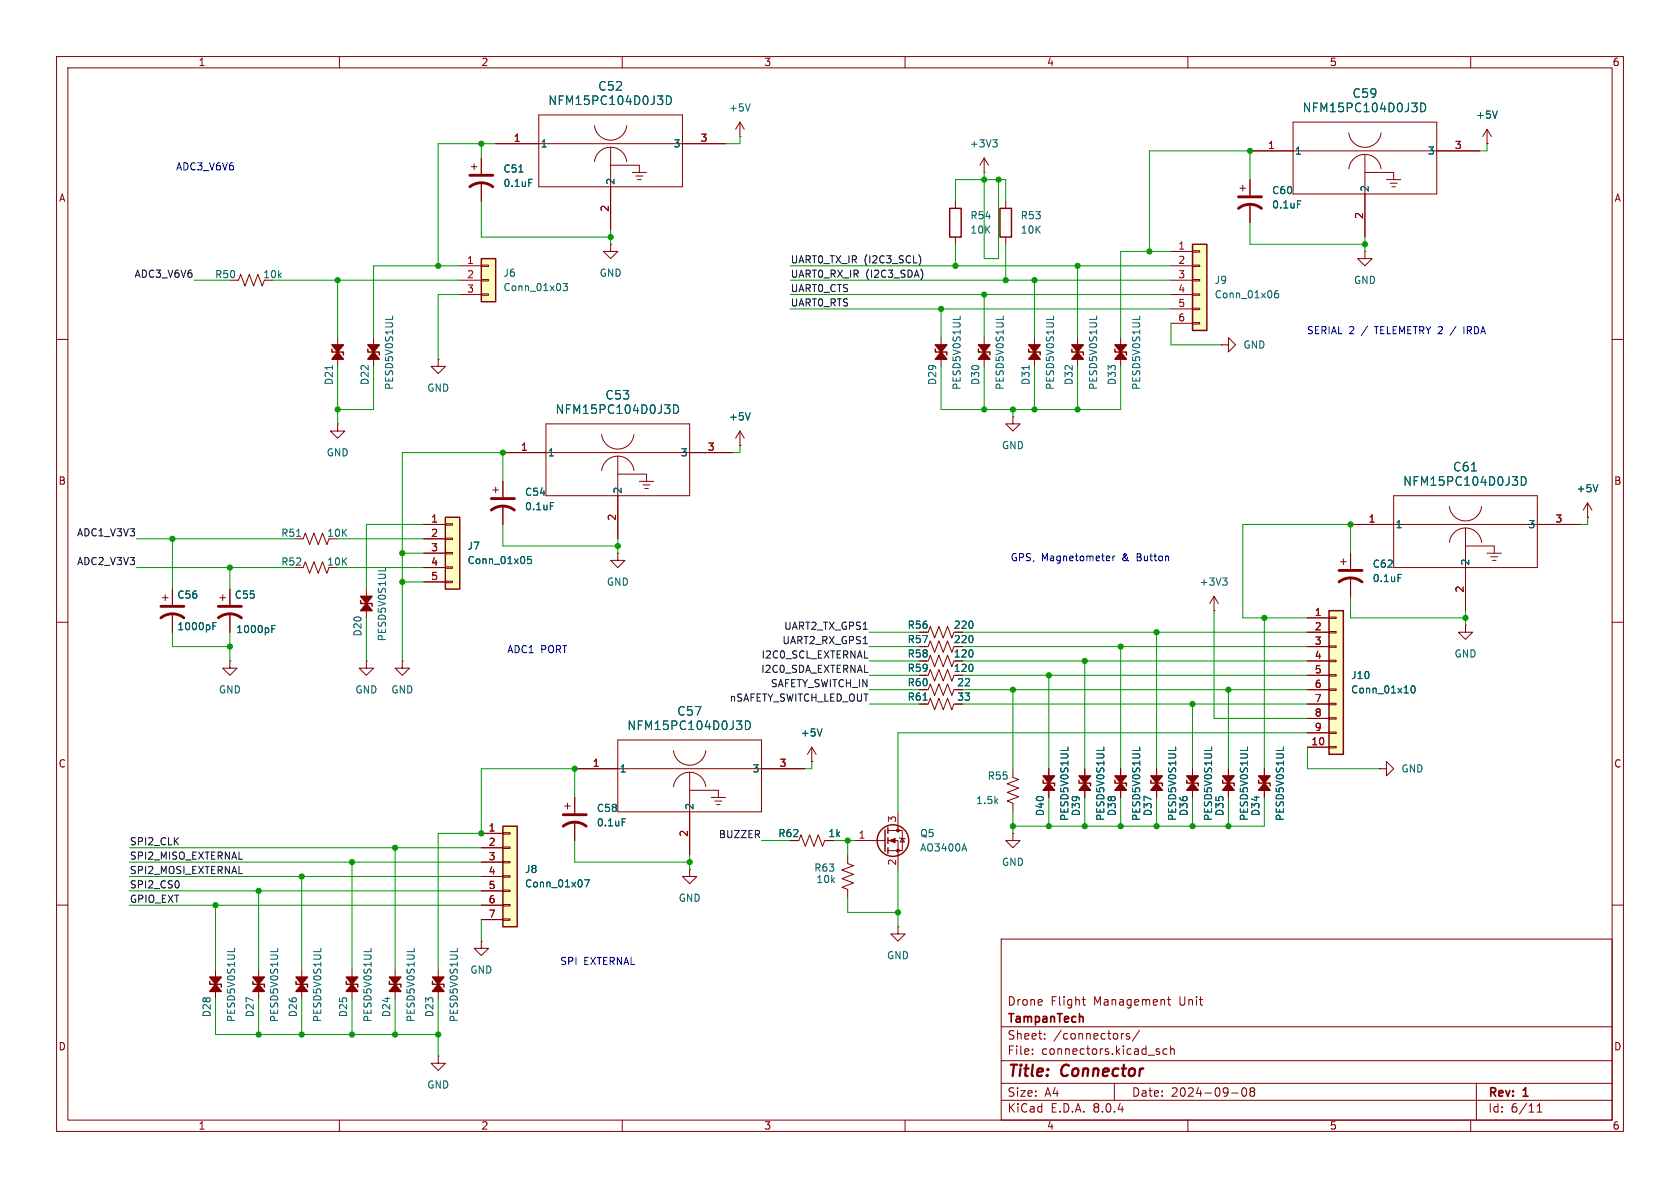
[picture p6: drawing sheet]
<svg xmlns="http://www.w3.org/2000/svg" width="297mm" height="210mm" viewBox="0 0 297 210" stroke-linecap="round" stroke-linejoin="round" font-family="sans-serif">
<g fill="none" stroke="#840000" stroke-width=".18">
<path d="M10 10h277v190h-277zM12 12h273v186h-273zM60 10v2M110 10v2M160 10v2M210 10v2M260 10v2M168.9 35.6v1.2M174 30.5h.1M174 27.9l-.8 1.3M174 27.9v2.6M174 27.9l.8 1.3"/>
<path d="M177.8 35.6v1.2M219.2 33.3h1M219.7 32.8v1M221 26.7h40.6M221 31.8v2.7M221 36.1v3.3M228.6 21.6h25.4v12.7h-25.4zM238.4 23.5a2.87 2.87 0 0 0 2.9 2.5 2.87 2.87 0 0 0 2.9-2.5M238.4 29.8a2.87 2.87 0 0 1 2.9-2.5 2.87 2.87 0 0 1 2.9 2.5M241.3 27.3v14.6M241.3 30.5h5.1v1.3M245.1 31.8h2.5"/>
<path d="M245.7 32.4h1.3M246.1 33h.6M262.9 25.4h.1M262.9 22.9l-.8 1.2M262.9 22.9v2.5M262.9 22.9l.8 1.2M10 60h2M168.9 41.9v1.3M177.8 41.9v1.3M182.9 59.7v5.1M190.5 59.7v5.1M285 60h2"/>
<path d="M52.1 95.3h1.5l.4-1.1 .7 2.1 .8-2.1 .8 2.1 .7-2.1 .8 2.1 .4-1M237 99.3h1M237.5 98.8v1M238.8 92.7h40.6M238.8 97.8v2.8M246.4 87.6h25.4v12.7h-25.4zM256.2 89.5a2.87 2.87 0 0 0 2.9 2.6 2.87 2.87 0 0 0 2.8-2.6M256.2 95.9a2.87 2.87 0 0 1 2.9-2.6 2.87 2.87 0 0 1 2.8 2.6M259.1 93.3v14.7M259.1 96.5h5.1v1.3M262.9 97.8h2.5M263.5 98.4h1.3"/>
<path d="M263.8 99.1h.7M280.7 91.4h.1M280.7 88.9l-.8 1.3M280.7 88.9v2.5M280.7 88.9l.7 1.3M10 110h2M28.7 105.7h1M29.2 105.2v1M30.5 104.1v2.8M30.5 108.5v3.3M38.9 105.7h1M39.4 105.2v1"/>
<path d="M40.6 116.8v1.3h1.3l-1.3 1.3-1.2-1.3h1.2M40.6 116.8h.1M40.6 104.1v2.8M40.6 108.5v3.3M53.3 100.3h.3l.4-1 .7 2 .8-2 .8 2 .7-2 .8 2 .4-1M64.8 104.1v5.1M238.8 102.1v3.3M285 110h2M243.8 135.9h1.3v-1.3l1.3 1.3-1.3 1.3v-1.3M243.8 135.9h.1M10 160h2M285 160h2"/>
<path d="M38.1 171.5v5M45.7 171.5v5M69.8 171.5v5M77.5 171.5v5M177 166h108v32h-108zM191.3 176.7h.6M191.5 176.2v1.3l.4 .2M206.4 176.7h.6M206.6 176.2v1.3l.4 .2M60 198v2M77.5 186.7v1.3h1.2l-1.2 1.2-1.3-1.2h1.3M77.5 186.7h.1"/>
<path d="M110 198v2M160 198v2M177 194.5h108M177 191.5h108M177 187.5h108M177 181.5h108M182.5 186.3v.1M182.5 185.5v.1M184.7 183.6v.1M184.7 182.8v.1M197 191.5v3M198.7 182.7l-.4 .1"/>
<path d="M199.7 182.8l-.4-.1-.2 .2 .1 .2 .5 .2v.3h-.6M201.5 182.1l-1.3 2M204.6 185.9l.4 .1v.2l-.2 .2h-.3M204.6 185.4l.4 .1M206.3 185.5l-.4-.1-.3 .3v.4l.1 .2h.6M207 185.5l.2-.1 .3 .1 .1 .9M207 184.9v1.5M210 198v2M217.7 193.2h1.2M219.7 192.4l.2-.1a.81 .81 0 0 1 .6 .6 .81 .81 0 0 1-.3 .8l-.2 .1a.81 .81 0 0 1-.3-1.4zM221.2 192.9l-.2-.2 .2-.4 .5 .1 .1 .2-.3 .3M221.2 192.9l-.2 .3v.3l.2 .3 .5-.1 .1-.2-.1-.4-.2-.2"/>
<path d="M221.2 192.9h.3M260 198v2M261 191.5v6.5M271.7 196.6h.9M271.7 195.5l.5-.4v1.5"/>
</g>
<path d="M191.4 179.8l.1 .9" fill="none" stroke="#840000" stroke-width=".3"/>
<g fill="none" stroke="#006464" stroke-width=".18">
<path d="M251.2 18.2a.77 .77 0 0 1 .8 .8 .77 .77 0 0 1-.8 .7zM264.7 19.6l-.4 1.3M175.5 24.7h.8l-.4 .5M176 25.2l.3 .2v.3l-.3 .3M229.4 35.5h.6M186.3 55.9v.6M193.9 55.9v.6M181.9 64.6v.7M52.4 94.8h.8M269 84.3a.77 .77 0 0 1 .8 .7 .77 .77 0 0 1-.8 .8zM282.5 85.7l-.4 1.2M37.6 110.7h.5"/>
<path d="M37.6 110.1h.6M48.1 111.2h.4M48.1 110.6h.6M68.1 100.3v.6M247.2 101.5h.6M41.5 167.6v.6M49.1 167.6v.6M73.2 167.6v.6M80.8 167.6v.6"/>
</g>
<path d="M167.9 36.8h2v5.1h-2zM176.8 36.8h2v5.1h-2zM181.9 61.7v.5h2v.5M189.5 61.7v.5h2v.5M63.8 106.2v.5h2v.5M37.1 173.5v.5h2v.5M44.7 173.5v.5h2v.5M68.8 173.5v.5h2.1v.5M76.5 173.5v.5h2v.5" fill="none" stroke="#840000" stroke-width=".25"/>
<g fill="#840000" stroke="#840000" stroke-width=".25">
<path d="M190.5 62.2l1 1.3h-2z"/>
<path d="M189.5 61h2l-1 1.2z"/>
<path d="M182.9 62.2l1 1.3h-2z"/>
<path d="M181.9 61h2l-1 1.2z"/>
<path d="M64.8 106.7l1 1.3h-2z"/>
<path d="M63.8 105.4h2l-1 1.3z"/>
<path d="M69.8 174l1.1 1.3h-2.1z"/>
<path d="M68.8 172.7h2.1l-1.1 1.3z"/>
<path d="M77.5 174l1 1.3h-2z"/>
<path d="M76.5 172.7h2l-1 1.3z"/>
<path d="M45.7 174l1 1.3h-2z"/>
<path d="M44.7 172.7h2l-1 1.3z"/>
<path d="M38.1 174l1 1.3h-2z"/>
<path d="M37.1 172.7h2l-1 1.3z"/>
</g>
<path d="M218.9 36.8a3.3 3.3 0 0 1 4.1 0M218.9 34.8h4.1M28.4 109.2a3.3 3.3 0 0 1 4.1 0M28.4 107.2h4.1M38.6 109.2a3.3 3.3 0 0 1 4.1 0M38.6 107.2h4.1M236.7 102.9a3.3 3.3 0 0 1 4.1 0M236.7 100.8h4.1" fill="none" stroke="#840000" stroke-width=".51"/>
<path d="M234.9 108h2.6v25.4h-2.6z" fill="#ffffc2"/>
<g fill="none" stroke="#840000" stroke-width=".18">
<path d="M40.6 49.5h1.6l.3-1 .8 2 .8-2 .7 2 .8-2 .8 2 .3-1M231.1 109.2h3.8M231.1 111.8h3.8M231.1 114.3h3.8M231.1 116.8h3.8M231.1 119.4h3.8M234.9 119.3h1.3v.2h-1.3zM234.9 116.7h1.3v.3h-1.3zM234.9 114.2h1.3v.2h-1.3zM234.9 111.6h1.3v.3h-1.3zM234.9 109.1h1.3v.2h-1.3zM185.4 135.9v5.1"/>
<path d="M191.8 135.9v5.1M223.5 135.9v5.1M231.1 132.1h3.8M231.1 121.9h3.8M231.1 124.5h3.8M231.1 127h3.8M231.1 129.5h3.8M234.9 132h1.3v.2h-1.3zM234.9 129.4h1.3v.3h-1.3zM234.9 126.9h1.3v.2h-1.3zM234.9 124.3h1.3v.3h-1.3zM234.9 121.8h1.3v.2h-1.3z"/>
</g>
<path d="M234.9 108h2.6v25.4h-2.6zM184.4 137.9v.5h2v.5M190.8 137.9v.5h2v.5M222.5 137.9v.5h2v.5" fill="none" stroke="#840000" stroke-width=".25"/>
<path d="M188.8 132.1v.6M195.1 132.1v.6M226.9 132.1v.6M249.6 121.3l.2-.1a.68 .68 0 0 1 .4 .7 .68 .68 0 0 1-.4 .6 .84 .84 0 0 1-.2-1.2z" fill="none" stroke="#006464" stroke-width=".18"/>
<g fill="#840000" stroke="#840000" stroke-width=".25">
<path d="M223.5 138.4l1 1.3h-2z"/>
<path d="M222.5 137.2h2l-1 1.2z"/>
<path d="M191.8 138.4l1 1.3h-2z"/>
<path d="M190.8 137.2h2l-1 1.2z"/>
<path d="M185.4 138.4l1 1.3h-2z"/>
<path d="M184.4 137.2h2l-1 1.2z"/>
</g>
<path d="M88.9 146.1h2.5v17.7h-2.5z" fill="#ffffc2"/>
<g fill="none" stroke="#840000" stroke-width=".18">
<path d="M59.7 59.7v5.1M66 59.7v5.1M59.7 74.9v1.3h1.3l-1.3 1.3-1.3-1.3h1.3M59.7 74.9h.1M77.5 63.5v1.3h1.2l-1.2 1.2-1.3-1.2h1.3M77.5 63.5h.1M210.8 135.9v5.1M217.2 135.9v5.1M85.1 147.3h3.8M85.1 149.9h3.8M85.1 152.4h3.8M85.1 154.9h3.8"/>
<path d="M85.1 157.5h3.8M88.9 159.9h1.3v.2h-1.3zM88.9 157.4h1.3v.2h-1.3zM88.9 154.8h1.3v.3h-1.3zM88.9 152.3h1.3v.2h-1.3zM88.9 149.7h1.3v.3h-1.3zM88.9 147.2h1.3v.2h-1.3zM99.8 142.5h1M100.3 142v1M101.6 141v2.8M101.6 145.3v3.3M151.1 148.6h5.4"/>
<path d="M157 148.6h1.7v5.1M157 146.8h2.5v3.6h-2.5M158.7 143.5v3.3M159 148.1l.1 .1h.8l.1 .1M159.5 148.2l.4 .6h-.8zM85.1 166.4v1.2h1.3l-1.3 1.3-1.3-1.3h1.3M85.1 166.4h.1M85.1 160h3.8M85.1 162.6h3.8M88.9 162.4h1.3v.3h-1.3z"/>
</g>
<g fill="none" stroke="#840000" stroke-width=".25">
<path d="M58.7 61.7v.5h2v.5M65 61.7v.5h2.1v.5M209.8 137.9v.5h2v.5M216.2 137.9v.5h2v.5M88.9 146.1h2.5v17.7h-2.5zM156.5 146.7v3.8M157 146.3v1M157 148.1v1M157 149.9v1"/>
<circle cx="157.9" cy="148.6" r="2.79"/>
</g>
<path d="M69.4 55.9v.6M58.7 64.6v.7M214.2 132.1v.6M220.5 132.1v.6M103.3 155.5h.9l-.6 1.3M110 144.7h.6M170.5 149.2l.4 1.2" fill="none" stroke="#006464" stroke-width=".18"/>
<g fill="#840000" stroke="#840000" stroke-width=".25">
<path d="M217.2 138.4l1 1.3h-2z"/>
<path d="M216.2 137.2h2l-1 1.2z"/>
<path d="M59.7 62.2l1 1.3h-2z"/>
<path d="M58.7 61h2l-1 1.2z"/>
<path d="M66 62.2l1.1 1.3h-2.1z"/>
<path d="M65 61h2.1l-1.1 1.2z"/>
<path d="M210.8 138.4l1 1.3h-2z"/>
<path d="M209.8 137.2h2l-1 1.2z"/>
</g>
<path d="M99.6 146.1a3.3 3.3 0 0 1 4 0M99.6 144h4" fill="none" stroke="#840000" stroke-width=".51"/>
<g fill="#840000" stroke="#840000" stroke-width=".18">
<path d="M157.2 148.6l1-.4v.8z"/>
<circle cx="158.7" cy="150.4" r=".25"/>
<circle cx="158.7" cy="146.8" r=".25"/>
</g>
<path d="M78.7 91.4h2.6v12.7h-2.6z" fill="#ffffc2"/>
<g fill="none" stroke="#840000" stroke-width=".18">
<path d="M198.1 59.7v5.1M241.3 44.5v1.2h1.3l-1.3 1.3-1.3-1.3h1.3M241.3 44.5h.1M96.5 74.9h25.4v12.7h-25.4zM106.4 76.8a2.87 2.87 0 0 0 2.8 2.6 2.87 2.87 0 0 0 2.9-2.6M179.1 73.7v1.2h1.2l-1.2 1.3-1.3-1.3h1.3M179.1 73.7h.1M74.9 92.7h3.8M74.9 95.3h3.8M74.9 97.8h3.8M78.7 97.7h1.3v.2h-1.3zM78.7 95.1h1.3v.3h-1.3z"/>
<path d="M78.7 92.6h1.3v.2h-1.3zM88.9 80h40.6M106.4 83.2a2.87 2.87 0 0 1 2.8-2.6 2.87 2.87 0 0 1 2.9 2.6M109.2 80.6v14.7M109.2 83.8h5.1v1.3M113 85.1h2.6M113.7 85.7h1.2M114 86.4h.6M64.8 116.8v1.3h1.2l-1.2 1.3-1.3-1.3h1.3M64.8 116.8h.1M71.1 116.8v1.3h1.3l-1.3 1.3-1.3-1.3h1.3M71.1 116.8h.1"/>
<path d="M74.9 100.3h3.8M74.9 102.9h3.8M78.7 102.7h1.3v.3h-1.3zM78.7 100.2h1.3v.3h-1.3zM101.6 135.9h40.6M109.2 130.8h25.4v12.7h-25.4zM119.1 132.7a2.87 2.87 0 0 0 2.8 2.6 2.87 2.87 0 0 0 2.9-2.6M119.1 139.1a2.87 2.87 0 0 1 2.8-2.6 2.87 2.87 0 0 1 2.9 2.6M121.9 136.5v14.6M121.9 139.7h5.1v1.3M198.1 135.9v5.1M204.5 135.9v5.1"/>
<path d="M121.9 153.7v1.2h1.3l-1.3 1.3-1.3-1.3h1.3M121.9 153.7h.1M125.7 141h2.6M126.4 141.6h1.2M126.7 142.2h.6M158.7 163.8v1.3h1.3l-1.3 1.3-1.2-1.3h1.2M158.7 163.8h.1"/>
</g>
<path d="M197.1 61.7v.5h2v.5M78.7 91.4h2.6v12.7h-2.6zM197.1 137.9v.5h2v.5M203.5 137.9v.5h2v.5" fill="none" stroke="#840000" stroke-width=".25"/>
<path d="M201.5 55.9v.6M119.1 71.6a.77 .77 0 0 1 .9 .7 .77 .77 0 0 1-.9 .8zM93.9 98.4h-.6l-.1 .6 .2-.1h.4l.2 .2-.1 .4-.2 .1-.5-.1M131.8 127.4a.77 .77 0 0 1 .9 .8 .77 .77 0 0 1-.9 .8zM201.5 132.1v.6M207.8 132.1v.6" fill="none" stroke="#006464" stroke-width=".18"/>
<g fill="#840000" stroke="#840000" stroke-width=".25">
<path d="M204.5 138.4l1 1.3h-2z"/>
<path d="M203.5 137.2h2l-1 1.2z"/>
<path d="M198.1 138.4l1 1.3h-2z"/>
<path d="M197.1 137.2h2l-1 1.2z"/>
<path d="M198.1 62.2l1 1.3h-2z"/>
<path d="M197.1 61h2l-1 1.2z"/>
</g>
<path d="M210.8 43.2h2.6v15.2h-2.6z" fill="#ffffc2"/>
<g fill="none" stroke="#840000" stroke-width=".18">
<path d="M107.9 43.2v1.3h1.3l-1.3 1.2-1.2-1.2h1.2M107.9 43.2h.1M207 44.5h3.8M207 47h3.8M207 49.5h3.8M207 52.1h3.8M207 54.6h3.8M207 57.2h3.8M210.8 57h1.3v.3h-1.3zM210.8 54.5h1.3v.2h-1.3zM210.8 51.9h1.3v.3h-1.3zM210.8 49.4h1.3v.3h-1.3z"/>
<path d="M210.8 46.9h1.3v.2h-1.3zM210.8 44.3h1.3v.3h-1.3zM87.1 86.6h1M87.6 86.1v1M88.9 85.1v2.8M88.9 89.4v3.3M143.5 134.6h.1M143.5 132.1l-.8 1.3M143.5 132.1v2.5M143.5 132.1l.8 1.3"/>
</g>
<path d="M210.8 43.2h2.6v15.2h-2.6z" fill="none" stroke="#840000" stroke-width=".25"/>
<path d="M225.9 51.4h-.3a.86 .86 0 0 0 0 1.2l.4-.1 .1-.4-.3-.2h-.4l-.1 .2M97.3 88.8h.6M145.3 128.8l-.4 1.3" fill="none" stroke="#006464" stroke-width=".18"/>
<path d="M86.9 90.2a3.3 3.3 0 0 1 4 0M86.9 88.1h4" fill="none" stroke="#840000" stroke-width=".51"/>
<path d="M85.1 45.7h2.5v7.6h-2.5z" fill="#ffffc2"/>
<g fill="none" stroke="#840000" stroke-width=".18">
<path d="M83.3 29.5h1M83.8 29v1M85.1 27.9v2.8M85.1 32.3v3.3M87.6 25.4h40.7M95.2 20.3h25.4v12.7h-25.4zM105.1 22.2a2.87 2.87 0 0 0 2.8 2.6 2.87 2.87 0 0 0 2.9-2.6M105.1 28.6a2.87 2.87 0 0 1 2.8-2.6 2.87 2.87 0 0 1 2.9 2.6M107.9 26v14.6M107.9 29.2h5.1v1.3M111.8 30.5h2.5M112.4 31.1h1.3"/>
<path d="M112.7 31.8h.6M130.8 24.1h.1M130.8 21.6v2.5M130.8 21.6l-.8 1.3M130.8 21.6l.8 1.3M221 31.8v2.7M221 36.1v3.3M221 26.7h7.6M241.3 34.3v7.6M254 26.7h7.6M262.9 25.4h.1M81.3 47h3.8"/>
<path d="M81.3 49.5h3.8M81.3 52.1h3.8M85.1 51.9h1.3v.3h-1.3zM85.1 49.4h1.3v.3h-1.3zM85.1 46.9h1.3v.2h-1.3zM166.4 59.7v5.1M174 59.7v5.1M130.8 78.7h.1M130.8 76.2l-.8 1.3M130.8 76.2v2.5M130.8 76.2l.8 1.3M215.9 61h1.3v-1.3l1.2 1.3-1.2 1.2v-1.2"/>
<path d="M215.9 61h.1M74.9 92.7h3.8M74.9 95.3h3.8M74.9 97.8h3.8M88.9 85.1v2.8M88.9 89.4v3.3M88.9 80h7.6M109.2 97.8v1.3h1.3l-1.3 1.2-1.3-1.2h1.3M109.2 97.8h.1M109.2 87.6v7.7M121.9 80h7.6M238.8 92.7h7.6"/>
<path d="M238.8 97.8v2.8M271.8 92.7h7.6M280.7 91.4h.1M30.5 104.1v2.8M30.5 108.5v3.3M40.6 104.1v2.8M40.6 108.5v3.3M74.9 100.3h3.8M74.9 102.9h3.8M164.1 111.8l.4-1.1 .7 2.1 .8-2.1 .8 2.1 .7-2.1 .8 2.1 .4-1M164.1 116.8l.4-1 .7 2.1 .8-2.1 .8 2.1 .7-2.1 .8 2.1 .4-1.1M164.1 119.4l.4-1 .7 2 .8-2 .8 2 .7-2 .8 2 .4-1"/>
<path d="M164.1 114.3l.4-1 .7 2 .8-2 .8 2 .7-2 .8 2 .4-1M214.6 108h.1M214.6 105.4l-.7 1.3M214.6 105.4v2.6M214.6 105.4l.8 1.3M231.1 109.2h3.8M231.1 111.8h3.8M231.1 114.3h3.8M231.1 116.8h3.8M231.1 119.4h3.8M238.8 102.1v3.3M259.1 110.5v1.3h1.2l-1.2 1.2-1.3-1.2h1.3"/>
<path d="M259.1 110.5h.1M259.1 100.3v7.7M101.6 135.9h7.6M134.6 135.9h7.6M143.5 134.6h.1M163.8 124.5h.3l.4-1.1 .7 2.1 .8-2.1 .8 2.1 .7-2.1 .8 2.1 .4-1M164.1 121.9l.4-1 .7 2 .8-2 .8 2 .7-2 .8 2 .4-1M179.1 135.9v1.5l1 .4-2 .8 2 .7-2 .8 2 .7-2 .8 1 .4v1.5M185.4 135.9v1.3M185.4 139.7v1.3M191.8 135.9v1.3M191.8 139.7v1.3"/>
<path d="M198.1 135.9v1.3M198.1 139.7v1.3M204.5 135.9v1.3M204.5 139.7v1.3M210.8 135.9v1.3M210.8 139.7v1.3M217.2 135.9v1.3M217.2 139.7v1.3M223.5 135.9v1.3M223.5 139.7v1.3M231.1 124.5h3.8M231.1 132.1h3.8"/>
<path d="M231.1 121.9h3.8M231.1 127h3.8M231.1 129.5h3.8M85.1 147.3h3.8M85.1 149.9h3.8M85.1 152.4h3.8M85.1 154.9h3.8M85.1 157.5h3.8M101.6 141v2.8M101.6 145.3v3.3M121.9 143.5v7.6M141.2 148.6l.4-1 .8 2 .7-2 .8 2 .8-2 .7 2 .4-1h.2"/>
<path d="M149.9 151.1v1.6l1 .3-2.1 .8 2.1 .8-2.1 .7 2.1 .8-2.1 .7 1.1 .4v1.6M179.1 147.3v1.3h1.2l-1.2 1.3-1.3-1.3h1.3M179.1 147.3h.1M53.3 171.5v5M62.2 171.5v5M85.1 160h3.8M85.1 162.6h3.8"/>
</g>
<path d="M85.1 45.7h2.5v7.6h-2.5zM165.4 61.7v.5h2v.5M173 61.7v.5h2v.5M52.3 173.5v.5h2.1v.5M61.2 173.5v.5h2v.5" fill="none" stroke="#840000" stroke-width=".25"/>
<g fill="none" stroke="#006464" stroke-width=".18">
<path d="M117.8 17a.77 .77 0 0 1 .9 .7 .77 .77 0 0 1-.9 .8zM132.6 18.4l-.4 1.2M251.2 18.2a.77 .77 0 0 1 .8 .8 .77 .77 0 0 1-.8 .7zM264.7 19.6l-.4 1.3M91.7 30.4h.8M93.5 31.7h.6M229.4 35.5h.6M99.5 50.1h.8l-.4 .5 .4 .1v.6l-.2 .1-.6-.1M169.7 55.9v.6M177.4 55.9v.6M119.1 71.6a.77 .77 0 0 1 .9 .7 .77 .77 0 0 1-.9 .8zM132.6 73l-.4 1.2"/>
<path d="M93.9 98.4h-.6l-.1 .6 .2-.1h.4l.2 .2-.1 .4-.2 .1-.5-.1M97.3 88.8h.6M269 84.3a.77 .77 0 0 1 .8 .7 .77 .77 0 0 1-.8 .8zM282.5 85.7l-.4 1.2M37.6 110.7h.5M37.6 110.1h.6M48.1 111.2h.4M48.1 110.6h.6M216.1 102.2h.8l-.4 .5M216.7 102.7l.2 .2v.3l-.2 .2M247.2 101.5h.6M131.8 127.4a.77 .77 0 0 1 .9 .8 .77 .77 0 0 1-.9 .8z"/>
<path d="M145.3 128.8l-.4 1.3M163.2 123.8h.7M188.8 132.1v.6M195.1 132.1v.6M201.5 132.1v.6M207.8 132.1v.6M214.2 132.1v.6M220.5 132.1v.6M226.9 132.1v.6M249.6 121.3l.2-.1a.68 .68 0 0 1 .4 .7 .68 .68 0 0 1-.4 .6 .84 .84 0 0 1-.2-1.2zM103.3 155.5h.9l-.6 1.3M110 144.7h.6"/>
<path d="M56.7 167.6v.6M65.6 167.6v.6"/>
</g>
<path d="M83.1 33a3.3 3.3 0 0 1 4 0M83.1 31h4" fill="none" stroke="#840000" stroke-width=".51"/>
<g fill="#840000" stroke="#840000" stroke-width=".25">
<path d="M166.4 62.2l1 1.3h-2z"/>
<path d="M165.4 61h2l-1 1.2z"/>
<path d="M174 62.2l1 1.3h-2z"/>
<path d="M173 61h2l-1 1.2z"/>
<path d="M62.2 174l1 1.3h-2z"/>
<path d="M61.2 172.7h2l-1 1.3z"/>
<path d="M53.3 174l1.1 1.3h-2.1z"/>
<path d="M52.3 172.7h2.1l-1.1 1.3z"/>
</g>
<path d="M162.5 45.1a1.49 1.49 0 0 1 0 1.8M163 47.9l.1 .5-.1 .7" fill="none" stroke="#0f0f0f" stroke-width=".18"/>
<path d="M257.4 57.7l-1.1 1.6M258.8 57.7v1.3M196 98.3l.2 .3-.6 .1M196.1 99.1h-.1M196.7 98.3v.8M197.1 98.3l-.4 .2" fill="none" stroke="#0000c2" stroke-width=".18"/>
<g fill="none" stroke="#009600" stroke-width=".18">
<path d="M85.1 35.6v6.3h22.8M85.1 25.4v2.5M87.6 25.4h-10.1v21.6M130.8 24.1v1.3h-2.5M168.9 35.6v-3.8h8.9v3.8M174 30.5v15.2h2.5v-13.9M221 31.8v-5.1h-17.8v17.8M221 39.4v3.8h20.3M262.9 25.4v1.3h-1.3M34.3 49.5h6.3M48.3 49.5h33M59.7 49.5v10.2"/>
<path d="M81.3 47h-15.3v12.7M81.3 52.1h-3.8v11.4M107.9 40.6v2.6M139.7 47h67.3M139.7 49.5h67.3M139.7 54.6h67.3M139.7 52.1h67.3M166.4 54.6v5.1M168.9 43.2v3.8M174 52.1v7.6M177.8 43.2v6.3M182.9 49.5v10.2"/>
<path d="M190.5 47v12.7M207 44.5h-8.9v15.2M207 57.2v3.8h8.9M241.3 41.9v2.6M59.7 64.8v10.1M66 64.8v7.6h-6.3M130.8 78.7v1.3h-1.3M166.4 64.8v7.6h31.7v-7.6M174 64.8v7.6M179.1 72.4v1.3M182.9 64.8v7.6M190.5 64.8v7.6"/>
<path d="M24.1 95.3h28M30.5 95.3v8.8M59.7 95.3h15.2M71.1 97.8h3.8M74.9 92.7h-10.1v11.4M88.9 85.1v-5.1h-17.8v36.8M88.9 92.7v3.8h20.3M109.2 95.3v2.5M238.8 97.8v-5.1h-19.1v16.5h11.4M280.7 91.4v1.3h-1.3M24.1 100.3h28M30.5 111.8v2.5h10.1"/>
<path d="M40.6 100.3v3.8M40.6 111.8v5M59.7 100.3h15.2M64.8 109.2v7.6M71.1 102.9h3.8M153.7 116.8h8.9M153.7 119.4h8.9M153.7 114.3h8.9M153.7 111.8h8.9M170.2 116.8h60.9M170.2 119.4h60.9M170.2 114.3h60.9"/>
<path d="M170.2 111.8h60.9M185.4 119.4v16.5M191.8 116.8v19.1M198.1 114.3v21.6M204.5 111.8v24.1M214.6 108v19h16.5M223.5 109.2v26.7M238.8 105.4v3.8h20.3M259.1 108v2.5M143.5 134.6v1.3h-1.3M153.7 121.9h8.9M153.7 124.5h8.9"/>
<path d="M170.2 121.9h60.9M170.2 124.5h60.9M179.1 121.9v14M210.8 124.5v11.4M217.2 121.9v14M231.1 129.5h-72.4v14M231.1 132.1v3.8h12.7M22.9 149.9h62.2M22.9 157.5h62.2M22.9 154.9h62.2M22.9 152.4h62.2M45.7 157.5v14"/>
<path d="M53.3 154.9v16.6M62.2 152.4v19.1M69.8 149.9v21.6M101.6 141v-5.1h-16.5v11.4h-7.6v24.2M101.6 148.6v3.8h20.3M121.9 151.1v2.6M134.6 148.6h5.1M147.3 148.6h3.8M149.9 158.8v2.5h8.8M149.9 148.6v2.5M158.7 153.7v10.1M179.1 143.5v3.8"/>
<path d="M185.4 141v5.1M191.8 141v5.1M198.1 141v5.1M204.5 141v5.1M210.8 141v5.1M217.2 141v5.1M223.5 141v5.1h-44.4M22.9 160h62.2M38.1 176.5v6.4h39.4M38.1 160v11.5M45.7 176.5v6.4M53.3 176.5v6.4"/>
<path d="M62.2 176.5v6.4M69.8 176.5v6.4M77.5 176.5v10.2M85.1 162.6v3.8"/>
</g>
<g fill="#009600" stroke="#009600" stroke-width=".18">
<circle cx="166.4" cy="54.6" r=".46"/>
<circle cx="182.9" cy="72.4" r=".46"/>
<circle cx="179.1" cy="72.4" r=".46"/>
<circle cx="107.9" cy="41.9" r=".46"/>
<circle cx="109.2" cy="96.5" r=".46"/>
<circle cx="88.9" cy="80" r=".46"/>
<circle cx="53.3" cy="182.9" r=".46"/>
<circle cx="53.3" cy="154.9" r=".46"/>
<circle cx="45.7" cy="157.5" r=".46"/>
<circle cx="62.2" cy="152.4" r=".46"/>
<circle cx="45.7" cy="182.9" r=".46"/>
<circle cx="62.2" cy="182.9" r=".46"/>
<circle cx="38.1" cy="160" r=".46"/>
<circle cx="69.8" cy="149.9" r=".46"/>
<circle cx="40.6" cy="114.3" r=".46"/>
<circle cx="40.6" cy="100.3" r=".46"/>
<circle cx="71.1" cy="102.9" r=".46"/>
<circle cx="30.5" cy="95.3" r=".46"/>
<circle cx="77.5" cy="47" r=".46"/>
<circle cx="59.7" cy="72.4" r=".46"/>
<circle cx="85.1" cy="25.4" r=".46"/>
<circle cx="71.1" cy="97.8" r=".46"/>
<circle cx="59.7" cy="49.5" r=".46"/>
<circle cx="101.6" cy="135.9" r=".46"/>
<circle cx="85.1" cy="147.3" r=".46"/>
<circle cx="69.8" cy="182.9" r=".46"/>
<circle cx="77.5" cy="182.9" r=".46"/>
<circle cx="121.9" cy="152.4" r=".46"/>
<circle cx="204.5" cy="111.8" r=".46"/>
<circle cx="190.5" cy="72.4" r=".46"/>
<circle cx="191.8" cy="116.8" r=".46"/>
<circle cx="198.1" cy="114.3" r=".46"/>
<circle cx="177.8" cy="49.5" r=".46"/>
<circle cx="174" cy="52.1" r=".46"/>
<circle cx="168.9" cy="47" r=".46"/>
<circle cx="182.9" cy="49.5" r=".46"/>
<circle cx="190.5" cy="47" r=".46"/>
<circle cx="174" cy="72.4" r=".46"/>
<circle cx="210.8" cy="146.1" r=".46"/>
<circle cx="217.2" cy="146.1" r=".46"/>
<circle cx="259.1" cy="109.2" r=".46"/>
<circle cx="217.2" cy="121.9" r=".46"/>
<circle cx="223.5" cy="109.2" r=".46"/>
<circle cx="238.8" cy="92.7" r=".46"/>
<circle cx="198.1" cy="146.1" r=".46"/>
<circle cx="191.8" cy="146.1" r=".46"/>
<circle cx="185.4" cy="119.4" r=".46"/>
<circle cx="204.5" cy="146.1" r=".46"/>
<circle cx="210.8" cy="124.5" r=".46"/>
<circle cx="185.4" cy="146.1" r=".46"/>
<circle cx="203.2" cy="44.5" r=".46"/>
<circle cx="221" cy="26.7" r=".46"/>
<circle cx="241.3" cy="43.2" r=".46"/>
<circle cx="174" cy="31.8" r=".46"/>
<circle cx="176.5" cy="31.8" r=".46"/>
<circle cx="158.7" cy="161.3" r=".46"/>
<circle cx="179.1" cy="121.9" r=".46"/>
<circle cx="149.9" cy="148.6" r=".46"/>
<circle cx="179.1" cy="146.1" r=".46"/>
</g>
<g font-size="2.8" fill="#840000">
<text x="178" y="190.9">Title:</text>
<text x="187.7" y="190.9">Connector</text>
</g>
<g font-size="2.1" fill="#006464">
<text x="105.7" y="16.2">C52</text>
<text x="239" y="17.5">C59</text>
<text x="96.8" y="18.8">NFM15PC104D0J3D</text>
<text x="230.2" y="20">NFM15PC104D0J3D</text>
<text x="106.9" y="70.8">C53</text>
<text x="98.1" y="73.4">NFM15PC104D0J3D</text>
<text x="256.8" y="83.5">C61</text>
<text x="248" y="86.1">NFM15PC104D0J3D</text>
<text x="110.8" y="129.3">NFM15PC104D0J3D</text>
<text x="119.6" y="126.7">C57</text>
</g>
<g font-size="2.1" fill="#840000">
<text x="178" y="178">Drone</text>
<text x="185.7" y="178">Flight</text>
<text x="193.4" y="178">Management</text>
<text x="208.6" y="178">Unit</text>
<text x="178" y="184">Sheet:</text>
<text x="178" y="181.2">TampanTech</text>
<text x="186.2" y="184">/connectors/</text>
<text x="178" y="186.7">File:</text>
<text x="184.1" y="186.7">connectors.kicad_sch</text>
<text x="178" y="196.9">KiCad</text>
<text x="178" y="194.1">Size:</text>
<text x="184.7" y="194.1">A4</text>
<text x="185.7" y="196.9">E.D.A.</text>
<text x="193.3" y="196.9">8.0.4</text>
<text x="200" y="194.1">Date:</text>
<text x="207" y="194.1">2024-09-08</text>
<text x="263" y="194.3">Rev:</text>
<text x="263" y="196.9">Id:</text>
<text x="267.1" y="196.9">6/11</text>
<text x="269.4" y="194.3">1</text>
</g>
<g font-size="1.8" fill="#840000">
<text x="35" y="11.9">1</text>
<text x="85" y="11.9">2</text>
<text x="135" y="11.9">3</text>
<text x="185" y="11.9">4</text>
<text x="235" y="11.9">5</text>
<text x="285" y="11.9">6</text>
<text x="10.3" y="35.9">A</text>
<text x="285.3" y="35.9">A</text>
<text x="10.3" y="85.9">B</text>
<text x="285.3" y="85.9">B</text>
<text x="160.4" y="111.4">R56</text>
<text x="160.4" y="113.9">R57</text>
<text x="168.5" y="111.4">220</text>
<text x="168.5" y="113.9">220</text>
<text x="160.4" y="116.4">R58</text>
<text x="160.4" y="119">R59</text>
<text x="168.5" y="116.4">120</text>
<text x="168.5" y="119">120</text>
<text x="160.4" y="121.5">R60</text>
<text x="160.4" y="124.1">R61</text>
<text x="169.1" y="121.5">22</text>
<text x="169.1" y="124.1">33</text>
<text x="10.3" y="135.9">C</text>
<text x="285.3" y="135.9">C</text>
<text x="137.5" y="148.2">R62</text>
<text x="146.4" y="148.2">1k</text>
<text x="10.3" y="185.9">D</text>
<text x="285.3" y="185.9">D</text>
<text x="35" y="199.9">1</text>
<text x="85" y="199.9">2</text>
<text x="135" y="199.9">3</text>
<text x="185" y="199.9">4</text>
<text x="235" y="199.9">5</text>
<text x="285" y="199.9">6</text>
</g>
<g font-size="1.8" fill="#006464">
<text x="128.8" y="19.9">+5V</text>
<text x="260.9" y="21.2">+5V</text>
<text x="95.5" y="26.3">1</text>
<text x="119" y="26.3">3</text>
<text x="171.3" y="26.3">+3V3</text>
<text x="228.9" y="27.5">1</text>
<text x="252.3" y="27.5">3</text>
<text x="88.9" y="30.7">C51</text>
<text x="88.9" y="33.2">0.1uF</text>
<text x="108.8" y="32.8" transform="rotate(-90 108.8 32.8)">2</text>
<text x="224.8" y="34.5">C60</text>
<text x="242.2" y="34" transform="rotate(-90 242.2 34)">2</text>
<text x="171.5" y="39">R54</text>
<text x="171.5" y="41.5">10K</text>
<text x="180.3" y="39">R53</text>
<text x="180.3" y="41.5">10K</text>
<text x="224.8" y="37.1">0.1uF</text>
<text x="37.9" y="49.4">R50</text>
<text x="46.4" y="49.4">10k</text>
<text x="88.9" y="49.1">J6</text>
<text x="88.9" y="51.7">Conn_01x03</text>
<text x="105.9" y="49.1">GND</text>
<text x="214.6" y="50.4">J9</text>
<text x="214.6" y="52.9">Conn_01x06</text>
<text x="239.3" y="50.4">GND</text>
<text x="219.7" y="61.8">GND</text>
<text x="59" y="68.2" transform="rotate(-90 59 68.2)">D21</text>
<text x="65.4" y="68.2" transform="rotate(-90 65.4 68.2)">D22</text>
<text x="69.7" y="69" transform="rotate(-90 69.7 69)">PESD5V0S1UL</text>
<text x="75.4" y="69.4">GND</text>
<text x="165.7" y="68.2" transform="rotate(-90 165.7 68.2)">D29</text>
<text x="170" y="69" transform="rotate(-90 170 69)">PESD5V0S1UL</text>
<text x="173.3" y="68.2" transform="rotate(-90 173.3 68.2)">D30</text>
<text x="177.6" y="69" transform="rotate(-90 177.6 69)">PESD5V0S1UL</text>
<text x="182.2" y="68.2" transform="rotate(-90 182.2 68.2)">D31</text>
<text x="186.5" y="69" transform="rotate(-90 186.5 69)">PESD5V0S1UL</text>
<text x="189.8" y="68.2" transform="rotate(-90 189.8 68.2)">D32</text>
<text x="194.2" y="69" transform="rotate(-90 194.2 69)">PESD5V0S1UL</text>
<text x="197.5" y="68.2" transform="rotate(-90 197.5 68.2)">D33</text>
<text x="201.8" y="69" transform="rotate(-90 201.8 69)">PESD5V0S1UL</text>
<text x="128.8" y="74.5">+5V</text>
<text x="57.7" y="80.9">GND</text>
<text x="96.8" y="80.9">1</text>
<text x="120.3" y="80.9">3</text>
<text x="177" y="79.6">GND</text>
<text x="92.7" y="87.9">C54</text>
<text x="110.1" y="87.4" transform="rotate(-90 110.1 87.4)">2</text>
<text x="278.6" y="87.2">+5V</text>
<text x="49.6" y="95.1">R51</text>
<text x="57.7" y="95.1">10K</text>
<text x="92.7" y="90.4">0.1uF</text>
<text x="246.6" y="93.6">1</text>
<text x="270.1" y="93.6">3</text>
<text x="49.6" y="100.2">R52</text>
<text x="57.7" y="100.2">10K</text>
<text x="82.6" y="97.4">J7</text>
<text x="82.6" y="99.9">Conn_01x05</text>
<text x="242.6" y="100.6">C62</text>
<text x="259.9" y="100.1" transform="rotate(-90 259.9 100.1)">2</text>
<text x="31.3" y="106">C56</text>
<text x="41.4" y="106">C55</text>
<text x="107.2" y="103.7">GND</text>
<text x="212" y="103.7">+3V3</text>
<text x="242.6" y="103.1">0.1uF</text>
<text x="31.3" y="111.6">1000pF</text>
<text x="41.7" y="112.1">1000pF</text>
<text x="64.1" y="112.6" transform="rotate(-90 64.1 112.6)">D20</text>
<text x="68.4" y="113.5" transform="rotate(-90 68.4 113.5)">PESD5V0S1UL</text>
<text x="257" y="116.4">GND</text>
<text x="38.6" y="122.8">GND</text>
<text x="62.7" y="122.8">GND</text>
<text x="69.1" y="122.8">GND</text>
<text x="238.8" y="122.8">Conn_01x10</text>
<text x="238.8" y="120.2">J10</text>
<text x="141.5" y="130.4">+5V</text>
<text x="109.5" y="136.8">1</text>
<text x="133" y="136.8">3</text>
<text x="247.7" y="136.8">GND</text>
<text x="105.4" y="143.7">C58</text>
<text x="122.8" y="143.3" transform="rotate(-90 122.8 143.3)">2</text>
<text x="172.5" y="142.3">1.5k</text>
<text x="174.5" y="138">R55</text>
<text x="105.4" y="146.3">0.1uF</text>
<text x="162.6" y="148.2">Q5</text>
<text x="184.8" y="144.4" transform="rotate(-90 184.8 144.4)">D40</text>
<text x="189.1" y="145.2" transform="rotate(-90 189.1 145.2)">PESD5V0S1UL</text>
<text x="191.1" y="144.4" transform="rotate(-90 191.1 144.4)">D39</text>
<text x="195.4" y="145.2" transform="rotate(-90 195.4 145.2)">PESD5V0S1UL</text>
<text x="197.5" y="144.4" transform="rotate(-90 197.5 144.4)">D38</text>
<text x="201.8" y="145.2" transform="rotate(-90 201.8 145.2)">PESD5V0S1UL</text>
<text x="203.8" y="144.4" transform="rotate(-90 203.8 144.4)">D37</text>
<text x="208.1" y="145.2" transform="rotate(-90 208.1 145.2)">PESD5V0S1UL</text>
<text x="210.2" y="144.4" transform="rotate(-90 210.2 144.4)">D36</text>
<text x="214.5" y="145.2" transform="rotate(-90 214.5 145.2)">PESD5V0S1UL</text>
<text x="216.5" y="144.4" transform="rotate(-90 216.5 144.4)">D35</text>
<text x="220.8" y="145.2" transform="rotate(-90 220.8 145.2)">PESD5V0S1UL</text>
<text x="222.9" y="144.4" transform="rotate(-90 222.9 144.4)">D34</text>
<text x="227.2" y="145.2" transform="rotate(-90 227.2 145.2)">PESD5V0S1UL</text>
<text x="92.7" y="154.5">J8</text>
<text x="143.8" y="154.3">R63</text>
<text x="162.6" y="150.7">AO3400A</text>
<text x="177" y="153.3">GND</text>
<text x="92.7" y="157.1">Conn_01x07</text>
<text x="119.9" y="159.6">GND</text>
<text x="144.2" y="156.3">10k</text>
<text x="83.1" y="172.3">GND</text>
<text x="156.7" y="169.8">GND</text>
<text x="37.4" y="179.9" transform="rotate(-90 37.4 179.9)">D28</text>
<text x="45.1" y="179.9" transform="rotate(-90 45.1 179.9)">D27</text>
<text x="52.7" y="179.9" transform="rotate(-90 52.7 179.9)">D26</text>
<text x="61.6" y="179.9" transform="rotate(-90 61.6 179.9)">D25</text>
<text x="69.2" y="179.9" transform="rotate(-90 69.2 179.9)">D24</text>
<text x="76.8" y="179.9" transform="rotate(-90 76.8 179.9)">D23</text>
<text x="41.8" y="180.8" transform="rotate(-90 41.8 180.8)">PESD5V0S1UL</text>
<text x="49.4" y="180.8" transform="rotate(-90 49.4 180.8)">PESD5V0S1UL</text>
<text x="57" y="180.8" transform="rotate(-90 57 180.8)">PESD5V0S1UL</text>
<text x="65.9" y="180.8" transform="rotate(-90 65.9 180.8)">PESD5V0S1UL</text>
<text x="73.5" y="180.8" transform="rotate(-90 73.5 180.8)">PESD5V0S1UL</text>
<text x="81.1" y="180.8" transform="rotate(-90 81.1 180.8)">PESD5V0S1UL</text>
<text x="75.4" y="192.6">GND</text>
</g>
<g font-size="1.8" fill="#a90000">
<text x="90.7" y="25.1">1</text>
<text x="123.8" y="25.1">3</text>
<text x="224.1" y="26.4">1</text>
<text x="257.1" y="26.4">3</text>
<text x="107.7" y="37.5" transform="rotate(-90 107.7 37.5)">2</text>
<text x="241" y="38.8" transform="rotate(-90 241 38.8)">2</text>
<text x="82.5" y="46.7">1</text>
<text x="208.2" y="44.2">1</text>
<text x="208.2" y="46.7">2</text>
<text x="82.5" y="49.3">2</text>
<text x="82.5" y="51.8">3</text>
<text x="208.2" y="49.3">3</text>
<text x="208.2" y="51.8">4</text>
<text x="208.2" y="54.4">5</text>
<text x="208.2" y="56.9">6</text>
<text x="92" y="79.8">1</text>
<text x="125" y="79.8">3</text>
<text x="76.1" y="92.5">1</text>
<text x="76.1" y="95">2</text>
<text x="109" y="92.1" transform="rotate(-90 109 92.1)">2</text>
<text x="241.9" y="92.5">1</text>
<text x="274.9" y="92.5">3</text>
<text x="76.1" y="97.5">3</text>
<text x="76.1" y="100.1">4</text>
<text x="76.1" y="102.6">5</text>
<text x="258.8" y="104.8" transform="rotate(-90 258.8 104.8)">2</text>
<text x="232.3" y="109">1</text>
<text x="232.3" y="111.5">2</text>
<text x="232.3" y="114">3</text>
<text x="232.3" y="116.6">4</text>
<text x="232.3" y="119.1">5</text>
<text x="232.3" y="121.7">6</text>
<text x="232.3" y="124.2">7</text>
<text x="231.7" y="131.8">10</text>
<text x="232.3" y="126.7">8</text>
<text x="232.3" y="129.3">9</text>
<text x="104.7" y="135.6">1</text>
<text x="137.7" y="135.6">3</text>
<text x="86.3" y="147.1">1</text>
<text x="86.3" y="149.6">2</text>
<text x="121.7" y="148" transform="rotate(-90 121.7 148)">2</text>
<text x="151.7" y="148.3">1</text>
<text x="158.5" y="145.5" transform="rotate(-90 158.5 145.5)">3</text>
<text x="86.3" y="152.1">3</text>
<text x="86.3" y="154.7">4</text>
<text x="158.5" y="153.1" transform="rotate(-90 158.5 153.1)">2</text>
<text x="86.3" y="157.2">5</text>
<text x="86.3" y="159.8">6</text>
<text x="86.3" y="162.3">7</text>
</g>
<g font-size="1.8" fill="#0000c2">
<text x="31" y="30.3">ADC3_V6V6</text>
<text x="230.9" y="59.3">SERIAL 2</text>
<text x="240.8" y="59.3">/</text>
<text x="243.3" y="59.3">TELEMETRY 2</text>
<text x="259.6" y="59.3">IRDA</text>
<text x="178.6" y="99.4">GPS,</text>
<text x="184.1" y="99.4">Magnetometer</text>
<text x="198.5" y="99.4">&amp;</text>
<text x="201.2" y="99.4">Button</text>
<text x="89.6" y="115.7">ADC1</text>
<text x="95.6" y="115.7">PORT</text>
<text x="98.9" y="170.8">SPI</text>
<text x="103.2" y="170.8">EXTERNAL</text>
</g>
<g font-size="1.8" fill="#0f0f0f">
<text x="139.7" y="46.6">UART0_TX_IR (I2C3_SCL)</text>
<text x="23.7" y="49.2">ADC3_V6V6</text>
<text x="139.7" y="51.7">UART0_CTS</text>
<text x="139.7" y="49.2">UART0_RX_IR</text>
<text x="153" y="49.2">(I2C3_SDA)</text>
<text x="139.7" y="54.3">UART0_RTS</text>
<text x="13.5" y="94.9">ADC1_V3V3</text>
<text x="13.5" y="100">ADC2_V3V3</text>
<text x="138.2" y="114">UART2_RX_GPS1</text>
<text x="138.5" y="111.4">UART2_TX_GPS1</text>
<text x="134.5" y="119">I2C0_SDA_EXTERNAL</text>
<text x="134.5" y="116.5">I2C0_SCL_EXTERNAL</text>
<text x="128.9" y="124.1">nSAFETY_SWITCH_LED_OUT</text>
<text x="136.2" y="121.6">SAFETY_SWITCH_IN</text>
<text x="22.9" y="149.5">SPI2_CLK</text>
<text x="127" y="148.2">BUZZER</text>
<text x="22.9" y="154.6">SPI2_MOSI_EXTERNAL</text>
<text x="22.9" y="152.1">SPI2_MISO_EXTERNAL</text>
<text x="22.9" y="157.1">SPI2_CS0</text>
<text x="22.9" y="159.7">GPIO_EXT</text>
</g>
</svg>
